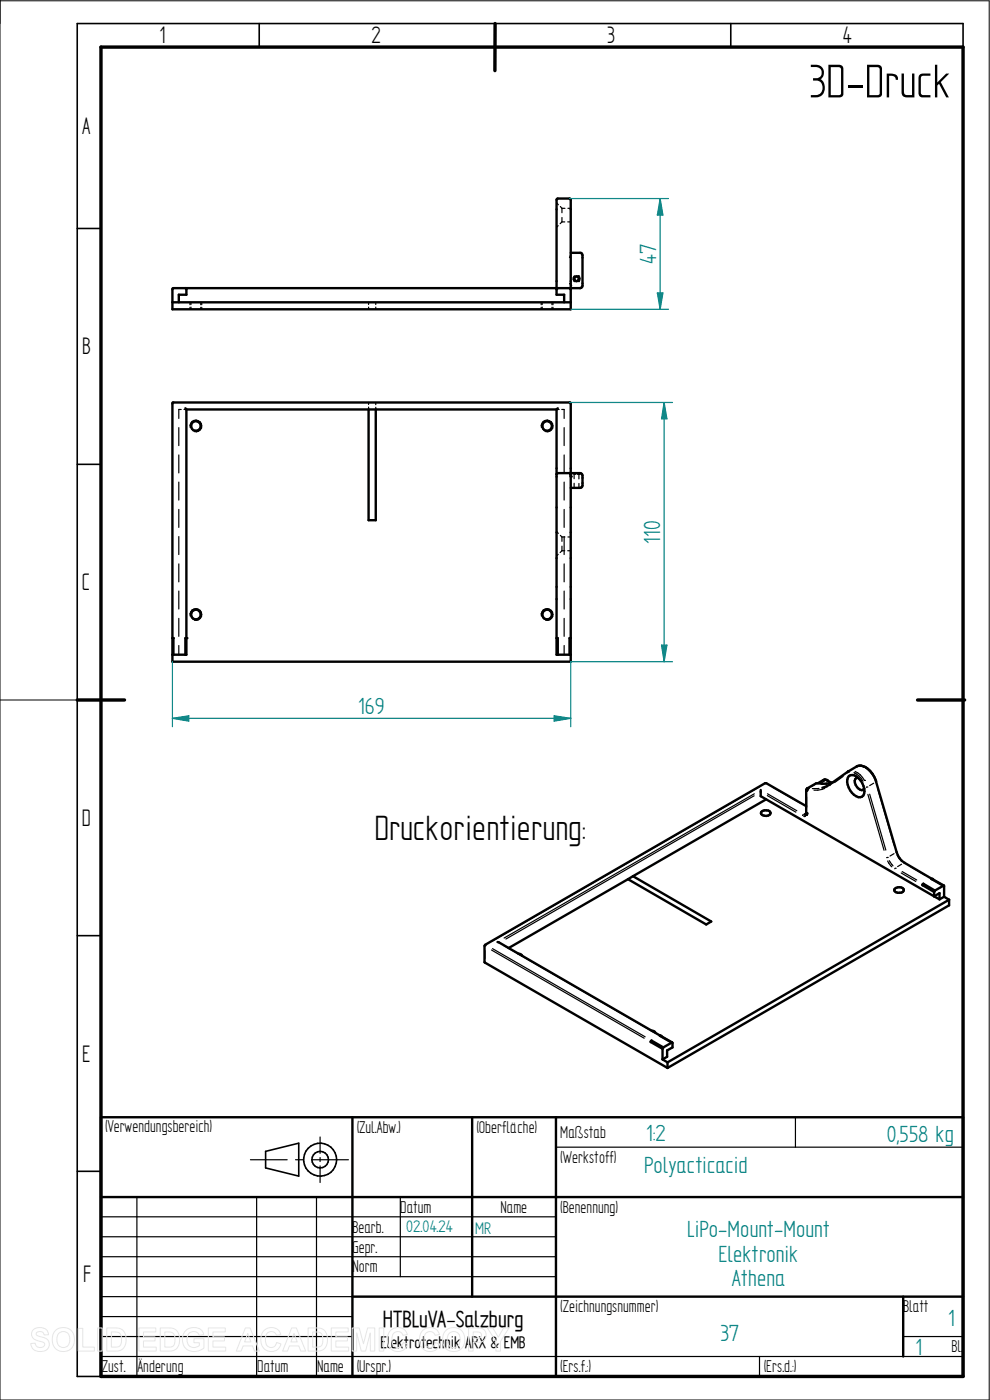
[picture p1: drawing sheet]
<svg xmlns="http://www.w3.org/2000/svg" width="210mm" height="297mm" viewBox="0 0 210 297" stroke-linecap="round" stroke-linejoin="round" font-family="sans-serif">
<path d="M0 0v297h209.8v-296.8h-209.8M0 148.5h16.4" fill="none" stroke="#000" stroke-width=".21"/>
<g fill="none" stroke="#000" stroke-width=".34">
<path d="M55 5v5M105 5v5M155 5v5M204.3 10v-5h-187.9v287h5M16.4 48.5h5M16.4 98.5h5M16.4 148.5h5M16.4 198.5h5M16.4 248.5h5M56.3 244.3l7.1-1.8v7l-7.1-1.7z"/>
<circle cx="67.9" cy="246" r="3.5"/>
<circle cx="67.9" cy="246" r="1.76"/>
</g>
<path d="M21.4 10h182.9v282h-182.9zM105 5v10M16.4 148.5h10M194.6 148.5h10" fill="none" stroke="#000" stroke-width=".72"/>
<g fill="none" stroke="#000" stroke-width=".51">
<path d="M121.1 53.6l2.2 .1 .3 .4-.1 6.8-.4 .2h-2M36.6 64.1h84.5M39.3 61.1l.2 .3v1.1h-1.6v1.6M118.1 61.1h-81.3l-.2 .3v4.2h84.5v-23.2l-.3-.3h-2.5l-.2 .3v20.1h1.6v1.6M118.1 61.4l.2-.3h2.5l.3 .3M39.3 86.6l.2 .3M39.5 86.9v52h-2.9M39.5 86.9h78.6M78.2 86.9v23.5h1.5v-23.5M118.1 86.9v52h3M118.3 86.6l-.2 .3M118.1 100.6l.2-.2 5 .1 .3 .4-.1 2.4-.4 .2h-2"/>
<path d="M120.8 100.4h.1M121.1 100.4v-14.8l-.3-.2h-84.2v55h84.5l-.1-39.9M36.6 135.4h.2v3.5M39.5 135.4h-.2v3.5M118.1 135.4h.2v3.5M121.1 135.4h-.3v3.5M161.4 167.6v1.3l36.8 21.3M161.5 172.3a1.37 1.37 0 0 1 1.9 .1 1.11 1.11 0 0 1-.9 .7 1.11 1.11 0 0 1-1.1-.6zM162.5 169.6l-28.2 16.3M171 171l-8.4-4.8h-.3l-59.4 34.2-.1 .3 .1 3.5 38.7 22.4M171 172.6v.1M171.1 167.5l-.1 5"/>
<path d="M171.3 167.3l-.2 .2M174.5 167.1l1.6-.7 3.8-2.7 1.8-1.1a2.9 2.9 0 0 1 3.3 1.4l.8 1.7 4.4 15.1a3.9 3.9 0 0 0 1.7 2.2l5.8 3.5M174.7 165.5l-1.2 .7M174.8 165.5l.4-.1 1.1 .6M176.3 166.1l-1.9 .2-1.3-.1-1.8 1M176.7 166l-.5 .1M180.1 164.6a1.53 1.53 0 0 1 2.1 .5 3.4 3.4 0 0 1 .9 3.7 1.33 1.33 0 0 1-2-.2 3.2 3.2 0 0 1-1-4zM182 165a.77 .77 0 0 0-.6 1.1 2.07 2.07 0 0 0 1.4 1.5l.5-.3M105.5 199.9l34.6 19.9M133.2 186.5l-25.3 14.6M134.3 185.9l-1.1 .6M134.3 185.9l16.6 9.6-1.1 .6-16.6-9.6"/>
<path d="M189.8 188.6a1.32 1.32 0 0 1 1.9 .1v.2a1.24 1.24 0 0 1-2-.1zM197.6 186.5h.1M197.6 186.5l2.5 1.4M197.7 186.4l-.1 .1M197.7 186.5l2.5 1.4M198.2 190.2l1.1 .6M198.2 189.2v1M198.2 190.2l1.1-.7v1.3M198.3 188.9l-2.4-1.4-.2 .1v.2l2.5 1.4M198.3 188.9l-.1 .3M200.1 187.9l-1.8 1M200.2 187.9l.1 2.3"/>
<path d="M200.2 187.9h-.1M200.3 190.2l-1 .6M200.3 190.2l1 .7M201.3 190.9v1.2l-59.7 34.5M201.3 190.9l-59.7 34.5M109.9 202.3l.4 .1 .5 .4M138.3 218.7h.3l.5 .4M140 219.8h.1M140 219.8l2.5 1.4M140.1 219.7l-.1 .1M140.1 219.8l2.5 1.3M21.4 237h182.9v55h-182.9z"/>
<path d="M74.8 237v55M100.2 237v38.1M117.9 237v55M140.5 222.5v2.2M140.5 224.7l1.1 .7M140.7 222.2l-2.5-1.4-.1 .1-.1 .2 2.5 1.4M140.7 222.2l-.2 .3M141.6 225.4v1.2M142.5 221.2l-1.8 1M142.6 221.1l.1 1.1-1.2 .6v1.4l-1 .5M142.6 221.1l-.1 .1M21.4 254h182.9"/>
<path d="M74.8 275.1h129.5M191.6 275.1v12.7"/>
<circle cx="122.3" cy="59.2" r=".5"/>
<circle cx="41.6" cy="90.4" r="1.02"/>
<circle cx="116.1" cy="90.4" r="1.02"/>
<circle cx="41.6" cy="130.4" r="1.04"/>
<circle cx="116.1" cy="130.4" r="1.04"/>
</g>
<g fill="none" stroke="#000" stroke-width=".25">
<path d="M118.1 43l.3 .4M118.4 47.9l-.3 .3M118.9 43.8l.3 .4M119.2 44.2v.9M119.2 46.1v1M119.2 47.1h.6M119.2 44.2h.6M119.2 47.1l-.4 .4M120.4 47.1h.7M120.5 44.2h.6M120.8 54.6v.1M121 54.2l-.1 .2"/>
<path d="M121.1 53.7l-.1 .2M121.9 58.5a.72 .72 0 0 0 .1 1.3M122.7 58.5h.1M122.7 59.7h.1M122.7 58.5a.73 .73 0 0 1 0 1.2M40.3 64.1v.5M40.3 65.2v.4M40.5 64.1v.5M40.5 65.2v.4M42.6 64.1v.5M42.6 65.2v.4M42.8 64.1v.5"/>
<path d="M42.8 65.2v.4M78.2 64.1v.5M78.2 65.2v.4M79.7 64.1v.5M79.7 65.2v.4M114.8 64.1v.5M114.8 65.2v.4M115 64.1v.5M115 65.2v.4M117.1 64.1v.5M117.1 65.2v.4M117.3 64.1v.5"/>
<path d="M117.3 65.2v.4M118.1 61.1h.1M118.2 61.1h.1M120.8 60.1l.1 .1M121 60.4h.1M121 60.4v.1M121.1 60.6h.1M121.1 60.6v.1M37.9 90.7v3.8M37.9 96.5v3.8M38.4 86.9h-.5v1.9M39 86.9h.5"/>
<path d="M40.3 90.7a1.25 1.25 0 0 1 1.1-1.6 1.25 1.25 0 0 1 1.4 1.4 1.25 1.25 0 0 1-1.6 1.1M78.2 85.4v.4M78.2 86.4v.5M79.7 85.4v.5M79.7 86.4v.5M114.9 90.7a1.25 1.25 0 0 1 1.1-1.6 1.25 1.25 0 0 1 1.3 1.4 1.25 1.25 0 0 1-1.6 1.1M118.1 86.9h.5M119.2 86.9h.5v1.9M119.7 90.7v3.8M119.7 96.5v3.8M37.9 102.3v3.8M37.9 108.1v3.8"/>
<path d="M37.9 113.8v3.8M37.9 119.6v3.8M118.1 112.8l.3 .4M118.4 117.6l-.3 .4M118.9 113.6l.3 .3M119.2 113.9v1M119.2 115.9v.9M119.2 116.8h.6M119.2 113.9h.6M119.2 116.8l-.4 .4M119.7 102.3v3.8M119.7 108.1v3.8"/>
<path d="M119.7 113.8v3.8M119.7 119.6v3.8M120.4 116.8h.7M120.5 113.9h.6M120.9 100.4h.1M121.1 100.4h.1M121.1 100.5h.1M121.1 100.5v.2M121.1 100.9v.2M121.6 100.4h.1M121.8 100.5v.1M121.8 100.6h.3"/>
<path d="M121.8 100.6v1M121.8 102.5v1M122.5 100.6h.3M122.8 100.6h.1M122.8 100.6v1M122.8 102.6v.9M123.1 100.4l-.1 .1M37.9 125.4v3.8M37.9 131.2v3.8M37.9 136.9v2M40.3 130.7a1.25 1.25 0 0 1 1.1-1.6 1.25 1.25 0 0 1 1.4 1.4 1.25 1.25 0 0 1-1.6 1.1M114.9 130.7a1.25 1.25 0 0 1 1.1-1.6 1.25 1.25 0 0 1 1.3 1.4 1.25 1.25 0 0 1-1.6 1.1"/>
<path d="M119.7 125.4v3.8M119.7 131.2v3.8M119.7 136.9v2M160 168.8l-52.7 30.4M160 168.4l-53.1 30.6M161 167l-56.6 32.6M162.3 166.2h.3M162.8 168.8l6 3.5M162.8 168.4l6.2 3.6M163.8 167l5.8 3.3M170.3 172.9v.1M170.3 172.9h.1"/>
<path d="M170.6 173.2h.1M170.6 172.8l.2 .1M170.9 172.5l-.3 .2M171 172.9l-.4 .3M171 172.5l.1 .1M171 167.8l.1 .1M171.1 169.1v2.3M171.2 167.7h.1M171.3 167.6l-.1 .1M171.5 167.3v.1M171.6 167.2h-.3M172.9 166.5l-.9 .4"/>
<path d="M173.5 166.2h-.4M173.7 167.3h-1.4M174.1 166.2h1.4M174.8 165.5h.2M174.8 165.7l-.5 .4M175 167.3l-1.5 .3h-.8M175.4 165.7l.3 .2M175.4 165.5l-.2 .1M175.9 166.1l-.2 .1M176.1 166.4v.3M176.2 166h-.2l.1 .1M178.9 164.7l-1.9 1.3"/>
<path d="M179.9 163.7l-.1 .3M181.2 164h.1M181.2 164a3.8 3.8 0 0 1 1.9 1.7M181.4 163.7a4 4 0 0 1 2 1.9M183.2 162.6h.1M183.2 162.6a4.5 4.5 0 0 1 2 1.9M183.4 165.6h.1M183.8 167h.1M183.9 167h.1M184.1 168.5l3.4 11.9M184.5 168.5l3.4 11.8M185.3 166.2l-.8 .5"/>
<path d="M185.8 165.8v.1M186.2 167.4l3.5 11.9M188.1 181.9h.1M188.2 181.9h.1M188.3 182.7l.9 1.2M188.6 182.6l.8 1.1M189.7 181.1l-.9 .5M189.9 184.2l-.1 .1M189.9 184.2h.1M190.2 180.8h-.1M190.4 181.5l.8 1.1M191.2 185.2l3.1 1.8"/>
<path d="M191.3 183.3l-.9 .6M191.4 184.9l3.1 1.8M191.9 183l-.1 .1M193.1 183.9l3.1 1.8M102.8 200.7h.1M102.9 201.7v1.7M102.9 200.6h.1M102.9 200.4h.1M103 200.5l-.1 .1M104.3 201.5l32.4 18.8M104.5 201.3l32.4 18.7M106.9 200.6l31.7 18.3"/>
<path d="M168.7 237v6.4M21.4 258.1h96.5M29 254v38M53.1 246h7.8M54.4 254v38M62.7 246h1.7M66.2 246h7.7M67.1 254v38M67.9 241.2v3.5M67.9 245.6v.8M67.9 247.4v3.5M84.9 254v16.8"/>
<path d="M117.9 243.4h86.4M21.4 270.8h96.5M21.4 266.6h96.5M21.4 262.4h96.5M21.4 275.1h53.4M21.4 279.3h53.4M21.4 287.8h182.9M21.4 283.5h53.4M161.1 287.8v4.2M191.6 283.5h12.7"/>
</g>
<g fill="#000">
<circle cx="120.9" cy="100.4" r=".25"/>
<circle cx="121" cy="100.5" r=".25"/>
<circle cx="121.1" cy="101.1" r=".25"/>
<circle cx="36.6" cy="135.4" r=".25"/>
<circle cx="39.5" cy="135.4" r=".25"/>
<circle cx="170.9" cy="172.8" r=".25"/>
<circle cx="171" cy="172.8" r=".25"/>
<circle cx="171" cy="172.6" r=".25"/>
<circle cx="171" cy="172.5" r=".25"/>
<circle cx="171" cy="167.7" r=".25"/>
<circle cx="171" cy="172.7" r=".25"/>
<circle cx="171.1" cy="167.5" r=".25"/>
<circle cx="171.3" cy="167.3" r=".25"/>
<circle cx="171.3" cy="167.2" r=".25"/>
<circle cx="174.7" cy="165.5" r=".25"/>
<circle cx="174.8" cy="165.5" r=".25"/>
<circle cx="175.3" cy="165.5" r=".25"/>
<circle cx="179.9" cy="163.7" r=".25"/>
<circle cx="197.7" cy="186.5" r=".25"/>
<circle cx="140.1" cy="219.8" r=".25"/>
</g>
<path d="M120.8 42.1h21M140 42.1l.6 3.5h-1.2zM121.1 65.6h20.7" fill="none" stroke="#008080" stroke-width=".25"/>
<path d="M140 42.1l.6 3.5h-1.2z" fill="#008080"/>
<path d="M139.4 62.1h1.2l-.6 3.5z" fill="none" stroke="#008080" stroke-width=".25"/>
<path d="M139.4 62.1h1.2l-.6 3.5z" fill="#008080"/>
<path d="M140 42.1v23.5M120.8 85.4h21.9M140.9 85.4l.6 3.5h-1.2zM121.1 140.4h21.6" fill="none" stroke="#008080" stroke-width=".25"/>
<path d="M140.9 85.4l.6 3.5h-1.2z" fill="#008080"/>
<path d="M140.3 136.9h1.2l-.6 3.5z" fill="none" stroke="#008080" stroke-width=".25"/>
<path d="M140.3 136.9h1.2l-.6 3.5z" fill="#008080"/>
<path d="M140.9 85.4v55M36.6 140.4v13.8M117.6 151.8l3.5 .6-3.5 .6zM121.1 140.4v13.8" fill="none" stroke="#008080" stroke-width=".25"/>
<path d="M117.6 151.8l3.5 .6-3.5 .6z" fill="#008080"/>
<path d="M36.6 152.4l3.4-.6v1.2z" fill="none" stroke="#008080" stroke-width=".25"/>
<path d="M36.6 152.4l3.4-.6v1.2z" fill="#008080"/>
<path d="M36.6 152.4h84.5" fill="none" stroke="#008080" stroke-width=".25"/>
<g fill="none" stroke="#e6e6e6" stroke-width=".21">
<path d="M7.1 282.1a2.02 2.02 0 0 1 3.1 .7l.1 .4h-.9a.9 .9 0 0 0-.8-.7 .9 .9 0 0 0-.9 .5l.1 .3 .5 .2a2.15 2.15 0 0 1 2.1 1.4 1.72 1.72 0 0 1-2.3 1.8l-.7-.2-.7-.7-.2-.8 1-.1a1.06 1.06 0 0 0 .9 1 1.06 1.06 0 0 0 1.1-.7 1.66 1.66 0 0 0-1.6-.8 1.37 1.37 0 0 1-.8-2.3zM11.8 282.3a2.46 2.46 0 0 1 3.1-.2 2.46 2.46 0 0 1 .8 3 2.4 2.4 0 0 1-3.1 1.5 2.4 2.4 0 0 1-1.5-3.1l.2-.5zM12.4 282.9a1.39 1.39 0 0 1 1.7-.3 1.39 1.39 0 0 1 .7 1.6 1.41 1.41 0 0 1-1.4 1.7 1.41 1.41 0 0 1-1.3-1.7l.1-.8zM16.6 281.8h1v4h2.4v.8h-3.4zM20.7 281.7h1v4.9h-1zM22.6 281.7h1.9a2.2 2.2 0 0 1 2.2 2.8 2.02 2.02 0 0 1-2.2 2.1h-1.9zM23.6 282.6a1.8 1.8 0 0 1 2 .5 2.09 2.09 0 0 1-.4 2.6l-1.6 .1zM29.5 281.7h3.6v.9h-2.7v1h2.5v.9h-2.5v1.3h2.7v.8h-3.6zM34 281.7h1.8a2.2 2.2 0 0 1 2.3 2.8 2.02 2.02 0 0 1-2.2 2.1h-1.9zM35 282.6a1.8 1.8 0 0 1 1.9 .5 2.09 2.09 0 0 1-.4 2.6l-1.5 .1zM39.4 282.3a2.33 2.33 0 0 1 3.8 .8l-1 .2a1.37 1.37 0 0 0-1.6-.7 1.37 1.37 0 0 0-.9 1.5 1.56 1.56 0 0 0 .8 1.6 1.56 1.56 0 0 0 1.8-.2v-.6h-1.2v-.9h2.2v2a2.65 2.65 0 0 1-3.1 .5 2.65 2.65 0 0 1-1.5-2.7l.3-1zM44.2 281.7h3.6v.9h-2.6v1h2.4v.9h-2.4v1.3h2.7v.8h-3.7z"/>
<path d="M52 281.7h1.1l1.9 4.9h-1l-.4-1.1h-2l-.4 1.1h-1.1zM52.6 282.9l.6 1.8h-1.3zM56 282.3a2.12 2.12 0 0 1 3.6 .8l-1 .2a1.24 1.24 0 0 0-1.6-.7 1.24 1.24 0 0 0-.7 1.6 1.28 1.28 0 0 0 .4 1.4 1.28 1.28 0 0 0 1.6 0l.4-.8 .9 .3a2.19 2.19 0 0 1-2.5 1.6 2.19 2.19 0 0 1-1.8-2.5l.1-.9zM61.9 281.7h1l2 4.9h-1.1l-.4-1.1h-2l-.4 1.1h-1.1zM62.4 282.9l.7 1.8h-1.4zM65.4 281.7h1.8a2.2 2.2 0 0 1 2.3 2.8 2.02 2.02 0 0 1-2.3 2.1h-1.8zM66.3 282.6a1.8 1.8 0 0 1 2 .5 2.09 2.09 0 0 1-.4 2.6l-1.6 .1zM70.3 281.7h3.6v.9h-2.7v1h2.5v.9h-2.5v1.3h2.8v.8h-3.7zM74.7 281.7h1.5l.9 3.4 .9-3.4h1.5v4.9h-.9l-.1-3.8-.9 3.8h-1l-.9-3.8-.1 3.8h-.9zM80.4 281.7h1v4.9h-1zM82.8 282.3a2.12 2.12 0 0 1 3.6 .8l-.9 .2a1.24 1.24 0 0 0-1.6-.7 1.24 1.24 0 0 0-.8 1.6 1.28 1.28 0 0 0 .5 1.4 1.28 1.28 0 0 0 1.5 0l.4-.8 .9 .3a2.19 2.19 0 0 1-2.5 1.6 2.19 2.19 0 0 1-1.7-2.5l.1-.9zM89.6 282.3a2.12 2.12 0 0 1 3.6 .8l-.9 .2a1.24 1.24 0 0 0-1.6-.7 1.24 1.24 0 0 0-.7 1.6 1.28 1.28 0 0 0 .4 1.4 1.28 1.28 0 0 0 1.5 0l.4-.8 1 .3a2.19 2.19 0 0 1-2.6 1.6 2.19 2.19 0 0 1-1.7-2.5l.1-.9z"/>
<path d="M94.6 282.3a2.46 2.46 0 0 1 3.1-.2 2.46 2.46 0 0 1 .8 3 2.4 2.4 0 0 1-3.1 1.5 2.4 2.4 0 0 1-1.4-3.1l.1-.5zM95.2 282.9a1.39 1.39 0 0 1 1.7-.3 1.39 1.39 0 0 1 .7 1.6 1.41 1.41 0 0 1-1.3 1.7 1.41 1.41 0 0 1-1.4-1.7l.1-.8zM99.4 281.7h1.6a1.61 1.61 0 0 1 2.1 1.5 1.62 1.62 0 0 1-2.1 1.6h-.6v1.8h-1zM100.4 282.6a1.62 1.62 0 0 1 1.7 .3 .7 .7 0 0 1-.1 .8 .7 .7 0 0 1-.7 .2h-.9zM103.4 281.7h1.1l1.2 2 1.1-2h1.2l-1.8 2.9v2h-1v-2z"/>
</g>
<text font-size="11.3" x="171.6" y="20.7">3D-Druck</text>
<text font-size="8.4" x="79.4" y="178.2">Druckorientierung:</text>
<g font-size="5.7">
<text x="33.8" y="9.2">1</text>
<text x="78.8" y="9.2">2</text>
<text x="128.8" y="9.2">3</text>
<text x="178.8" y="9.2">4</text>
<text x="17.4" y="28.4">A</text>
<text x="17.4" y="75.2">B</text>
<text x="17.4" y="125.2">C</text>
<text x="17.4" y="175.2">D</text>
<text x="17.4" y="225.2">E</text>
<text x="17.6" y="271.9">F</text>
</g>
<g font-size="5.6" fill="#008080">
<text x="139.2" y="56" transform="rotate(-90 139.2 56)">47</text>
<text x="140" y="115.4" transform="rotate(-90 140 115.4)">110</text>
<text x="75.9" y="151.6">169</text>
<text x="137.1" y="242">1:2</text>
<text x="188.1" y="242.2">0,558 kg</text>
<text x="136.7" y="248.8">Polyacticacid</text>
<text x="145.8" y="262.4">LiPo-Mount-Mount</text>
<text x="152.4" y="267.6">Elektronik</text>
<text x="155.3" y="272.9">Athena</text>
<text x="201.2" y="281.3">1</text>
<text x="152.8" y="284.6">37</text>
<text x="194.2" y="287.4">1</text>
</g>
<text font-size="5.5" x="81.2" y="281.5">HTBLuVA-Salzburg</text>
<g font-size="4.1">
<text x="22.3" y="240.2">(Verwendungsbereich)</text>
<text x="75.7" y="240.4">(Zul.Abw.)</text>
<text x="101.1" y="240.4">(Oberfläche)</text>
<text x="118.8" y="241.4">Maßstab</text>
<text x="118.8" y="246.7">(Werkstoff)</text>
<text x="84.9" y="257.3">Datum</text>
<text x="106.2" y="257.3">Name</text>
<text x="118.8" y="257.3">(Benennung)</text>
<text x="74.8" y="261.5">Bearb.</text>
<text x="74.8" y="265.7">Gepr.</text>
<text x="74.8" y="270">Norm</text>
<text x="118.8" y="278.4">(Zeichnungsnummer)</text>
<text x="191.6" y="278.4">Blatt</text>
<text x="201.8" y="286.9">Bl.</text>
<text x="21.6" y="291.1">Zust.</text>
<text x="29.2" y="291.1">Änderung</text>
<text x="54.6" y="291.1">Datum</text>
<text x="67.3" y="291.1">Name</text>
<text x="75.7" y="291.1">(Urspr.)</text>
<text x="118.8" y="291.1">(Ers.f.:)</text>
<text x="162" y="291.1">(Ers.d.:)</text>
</g>
<g font-size="4" fill="#008080">
<text x="86.2" y="261.5">02.04.24</text>
<text x="100.8" y="261.7">MR</text>
</g>
<text font-size="4" x="80.7" y="286">Elektrotechnik ARX &amp; EMB</text>
</svg>
